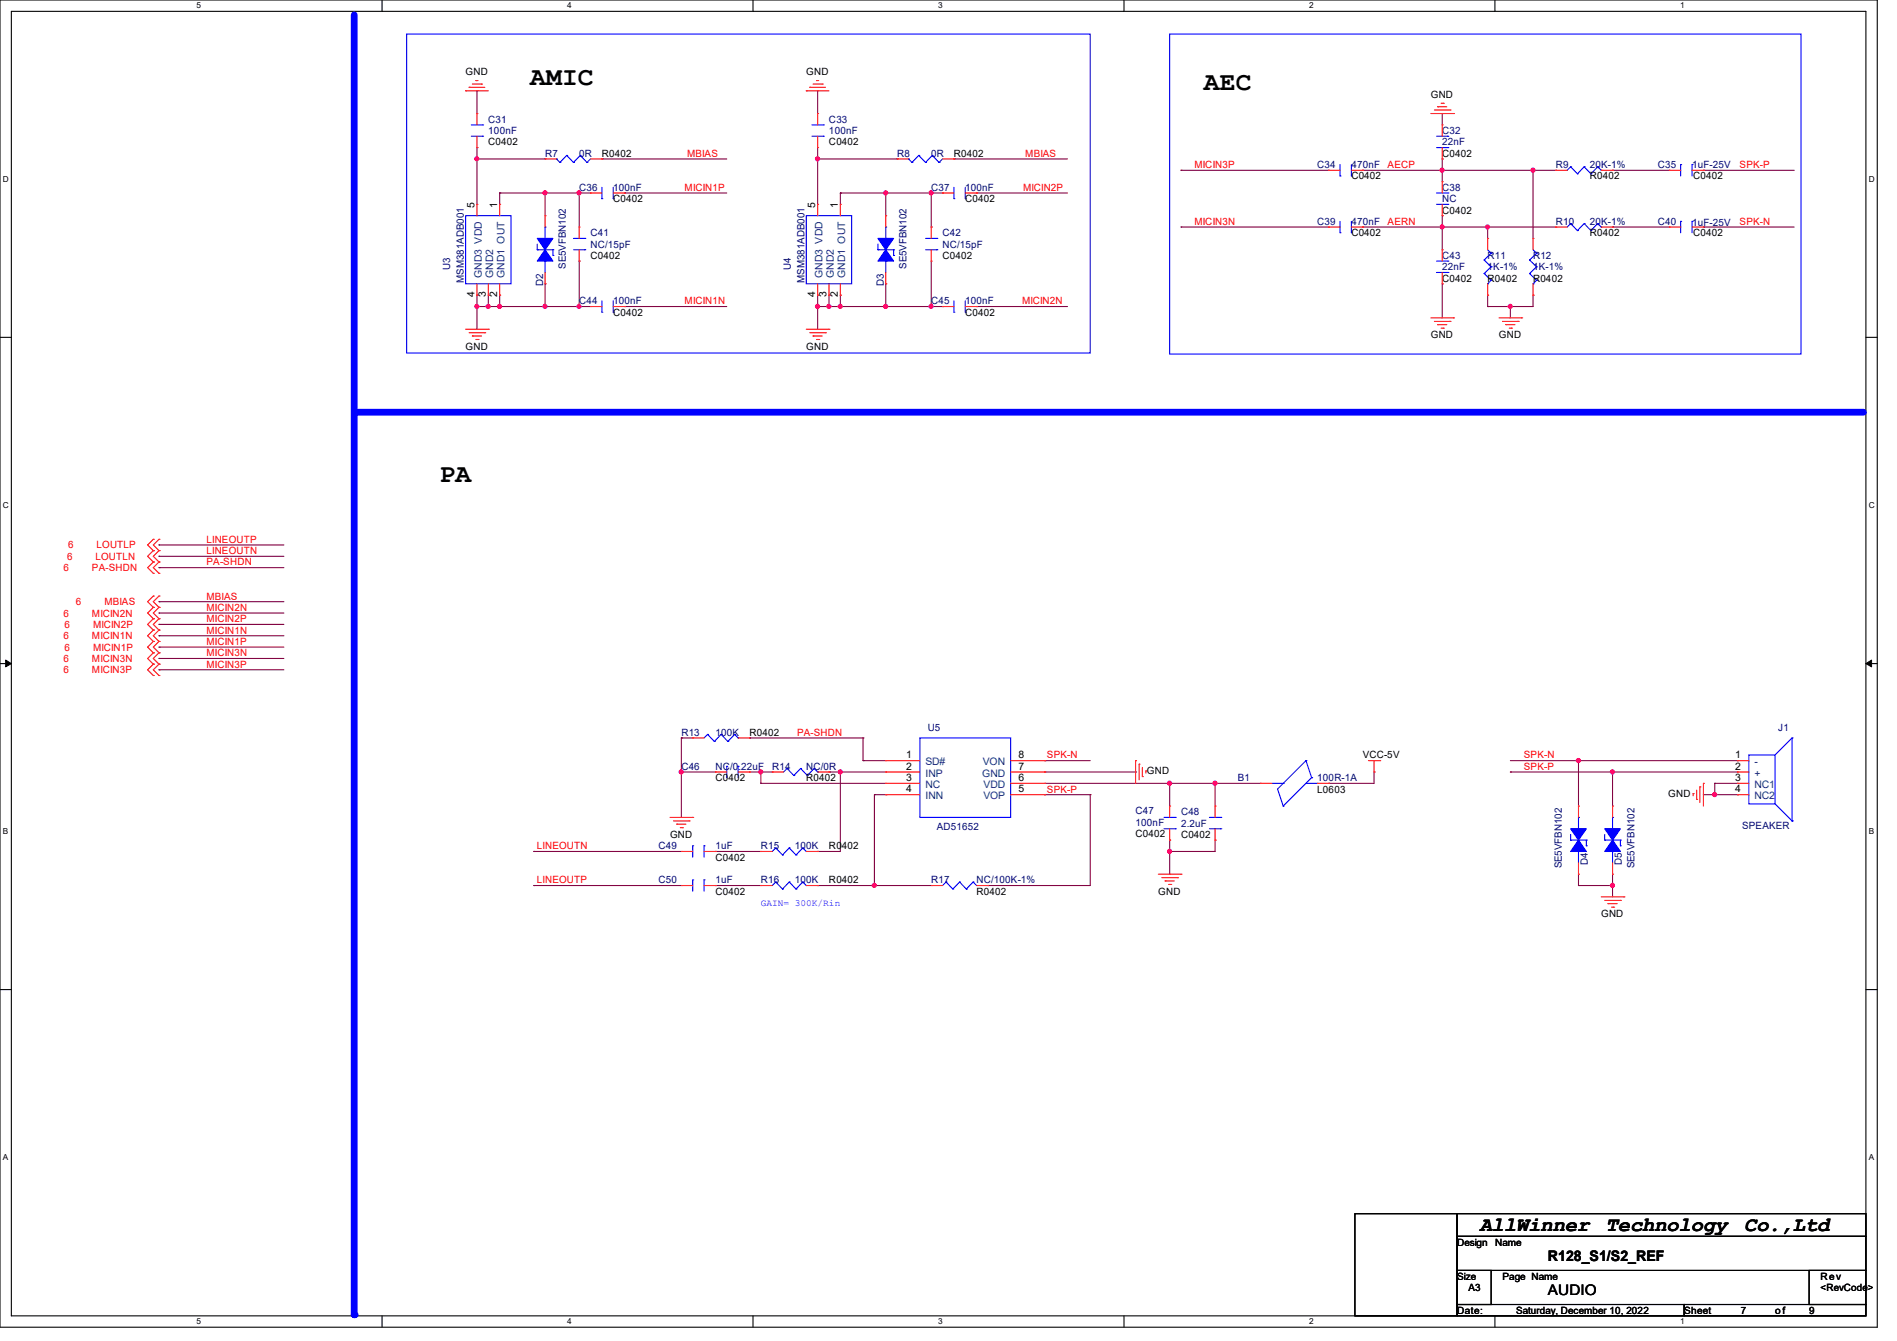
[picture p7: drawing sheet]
<svg xmlns="http://www.w3.org/2000/svg" width="297mm" height="210mm" viewBox="0 0 297 210" stroke-linecap="round" stroke-linejoin="round" font-family="sans-serif">
<path d="M0 0h293.9v207.9h-293.9zM1.8 1.8h290.3v204.3h-290.3z" fill="none" stroke="#000" stroke-width=".17"/>
<g fill="#fff">
<path d="M30.8 .2h.7v1.4h-.7z"/>
<path d="M30.8 206.2h.7v1.4h-.7z"/>
</g>
<path d="M59.8 0v1.8M59.8 206.1v1.8" fill="none" stroke="#000" stroke-width=".17"/>
<g fill="#fff">
<path d="M88.8 .2h.7v1.4h-.7z"/>
<path d="M88.8 206.2h.7v1.4h-.7z"/>
</g>
<path d="M117.9 0v1.8M117.9 206.1v1.8" fill="none" stroke="#000" stroke-width=".17"/>
<g fill="#fff">
<path d="M146.9 .2h.7v1.4h-.7z"/>
<path d="M146.9 206.2h.7v1.4h-.7z"/>
</g>
<path d="M176 0v1.8M176 206.1v1.8" fill="none" stroke="#000" stroke-width=".17"/>
<g fill="#fff">
<path d="M205 .2h.7v1.4h-.7z"/>
<path d="M205 206.2h.7v1.4h-.7z"/>
</g>
<path d="M234.1 0v1.8M234.1 206.1v1.8" fill="none" stroke="#000" stroke-width=".17"/>
<g fill="#fff">
<path d="M263.1 .2h.6v1.4h-.6z"/>
<path d="M263.1 206.2h.6v1.4h-.6z"/>
<path d="M.5 27.3h.9v1.4h-.9z"/>
<path d="M292.6 27.3h.9v1.4h-.9z"/>
<path d="M.5 78.4h.9v1.4h-.9z"/>
<path d="M292.6 78.4h.9v1.4h-.9z"/>
</g>
<path d="M0 52.8h1.8M292.1 52.8h1.8" fill="none" stroke="#000" stroke-width=".17"/>
<g fill="#fff">
<path d="M.5 129.5h.8v1.4h-.8z"/>
<path d="M292.6 129.5h.8v1.4h-.8z"/>
</g>
<path d="M0 103.9h1.8M292.1 103.9h1.8" fill="none" stroke="#000" stroke-width=".17"/>
<path d="M.9 103.4l.9 .5-.9 .5zM292.1 103.9l.9-.5v1z" fill="#000" stroke="#000" stroke-width=".16"/>
<g fill="#fff">
<path d="M.5 180.5h.8v1.4h-.8z"/>
<path d="M292.6 180.5h.8v1.4h-.8z"/>
</g>
<path d="M0 155h1.8M292.1 155h1.8" fill="none" stroke="#000" stroke-width=".17"/>
<path d="M63.7 5.3h107v50h-107zM183.1 5.3h98.9v50.2h-98.9z" fill="none" stroke="#00f" stroke-width=".17"/>
<path d="M55.7 64.6h236.1" fill="none" stroke="#00f" stroke-width="1.1"/>
<circle cx="55.7" cy="64.6" r=".53" fill="#00f"/>
<path d="M55.5 2.3v203.6" fill="none" stroke="#00f" stroke-width="1.1"/>
<circle cx="55.5" cy="205.9" r=".53" fill="#00f"/>
<g fill="none" stroke="#800040" stroke-width=".17">
<path d="M74.7 14.2h.1M74.7 14.2v3.6M128 14.2h.1M128 14.2v3.6M225.8 17.8h.1M225.8 17.8v1.8M74.7 24.9h.1M74.7 23.1h.1M74.7 23.1v8.9M74.7 24.9h10.6M78.2 30.2h.1M78.2 30.2h14.3"/>
<path d="M78.2 30.2v1.8M85.3 30.2h.1M85.3 30.2v3.6M90.7 30.2h.1M90.7 30.2v5.4M94.2 24.9h.1M94.2 24.9h19.6M97.8 30.2h.1M97.8 30.2h16M128 24.9h.1M128 24.9h12.5M128 23.1v8.9"/>
<path d="M131.6 30.2h.1M131.6 30.2h16M131.6 30.2v1.8M138.7 30.2h.1M138.7 30.2v3.6M140.5 24.9h.1M145.8 30.2h.1M145.8 35.6h.1M145.8 30.2v5.4M147.6 30.2h.1M149.4 24.9h.1M149.4 24.9h17.7"/>
<path d="M152.9 30.2h.1M152.9 30.2h14.2M184.9 26.7h.1M184.9 35.6h.1M184.9 26.7h23.1M184.9 35.6h23.1M213.4 26.7h.1M213.4 35.6h.1M213.4 26.7h30.2M213.4 35.6h30.2M225.8 26.7h.1M225.8 33.8h.1"/>
<path d="M225.8 35.6h.1M225.8 24.9h.1M225.8 24.9v3.5M225.8 33.8v5.3M232.9 35.6h.1M232.9 35.6v1.7M240 26.7h.1M240 26.7v10.6M252.5 26.7h.1M252.5 35.6h.1M252.5 26.7h8.9M252.5 35.6h8.9"/>
<path d="M266.7 26.7h.1M266.7 35.6h.1M266.7 26.7h14.2M266.7 35.6h14.2M74.7 48h.1M74.7 46.2h.1M74.7 48h17.8M74.7 46.2v5.4M76.5 46.2h.1M76.5 48h.1M76.5 46.2v1.8M78.2 46.2h.1"/>
<path d="M78.2 48h.1M78.2 46.2v1.8M85.3 44.4h.1M85.3 48h.1M85.3 44.4v3.6M90.7 48h.1M90.7 40.9h.1M90.7 40.9v7.1M97.8 48h.1M97.8 48h16M128 48h.1M128 46.2h.1"/>
<path d="M128 48h19.6M128 46.2v5.4M129.8 46.2h.1M129.8 48h.1M129.8 46.2v1.8M131.6 46.2h.1M131.6 48h.1M131.6 46.2v1.8M138.7 44.4h.1M138.7 44.4v3.6M145.8 48h.1M145.8 40.9v7.1"/>
<path d="M147.6 48h.1M152.9 48h.1M152.9 48h14.2M225.8 44.4h.1M225.8 44.4v5.4M232.9 46.2h.1M232.9 48h.1M232.9 46.2v1.8M236.5 48h.1M236.5 48v1.8M240 46.2h.1M240 46.2v1.8h-7.1"/>
<path d="M24.9 99.6h.1M24.9 96h.1M24.9 97.8h.1M24.9 94.2h.1M24.9 87.1h.1M24.9 85.3h.1M24.9 88.9h.1M24.9 99.6h19.5M24.9 96h19.5M24.9 97.8h19.5M24.9 94.2h19.5M24.9 87.1h19.5"/>
<path d="M24.9 85.3h19.5M24.9 88.9h19.5M24.9 101.3h.1M24.9 103.1h.1M24.9 104.9h.1M24.9 101.3h19.5M24.9 103.1h19.5M24.9 104.9h19.5M106.7 115.6h.1M106.7 115.6h1.8M106.7 115.6v12.4M117.3 115.6h.1"/>
<path d="M117.3 115.6h17.8M135.1 115.6h.1M135.1 119.1h.1M135.1 115.6v3.5M135.1 119.1h3.6M163.6 119.1h.1M163.6 119.1h7.1M236.5 119.1h35.5M247.1 119.1h.1M247.1 119.1v7.1M272 119.1h.1M83.6 133.3h.1"/>
<path d="M83.6 138.7h.1M83.6 133.3h23.1M83.6 138.7h23.1M106.7 120.9h.1M106.7 120.9h5.3M112 133.3h.1M112 138.7h.1M112 133.3h7.1M112 138.7h7.1M117.3 120.9h3.6M119.1 120.9h.1M119.1 122.7h.1"/>
<path d="M119.1 122.7h19.6M119.1 120.9v1.8M120.9 120.9h.1M128 133.3h.1M128 138.7h.1M128 138.7h17.8M129.8 120.9h.1M129.8 120.9h8.9M131.6 120.9h.1M131.6 120.9v12.4h-3.6M136.9 124.5h.1M136.9 138.7h.1"/>
<path d="M136.9 124.5h1.8M136.9 124.5v14.2M154.7 138.7h.1M163.6 124.5h.1M163.6 120.9h14.2M163.6 122.7h33.8M163.6 124.5h7.1M170.7 124.5h.1M170.7 124.5v14.2h-16M177.8 120.9h.1M183.1 122.7h.1M183.1 131.6h.1"/>
<path d="M183.1 133.3h.1M183.1 136.9h.1M183.1 122.7v3.5M183.1 131.6v5.3M190.2 122.7h.1M190.2 131.6h.1M190.2 131.6v1.7h-7.1M190.2 122.7v3.5M208 122.7h.1M215.1 120.9h.1M215.1 120.9v1.8h-7.1M236.5 120.9h.1"/>
<path d="M236.5 120.9h35.5M247.1 138.7h.1M247.1 138.7h5.4M247.1 136.9v1.8M252.5 138.7h.1M252.5 120.9h.1M252.5 120.9v5.3M252.5 136.9v3.6M266.7 124.5h5.3M268.5 124.5h.1M268.5 122.7h.1M268.5 122.7h3.5"/>
<path d="M268.5 122.7v1.8M272 124.5h.1"/>
</g>
<g fill="#f0f" stroke="#f0f" stroke-width=".17">
<circle cx="225.8" cy="26.6" r=".32"/>
<circle cx="225.8" cy="35.5" r=".32"/>
<circle cx="236.5" cy="48" r=".32"/>
<circle cx="232.9" cy="35.5" r=".32"/>
<circle cx="240" cy="26.6" r=".32"/>
<circle cx="74.7" cy="24.9" r=".32"/>
<circle cx="90.7" cy="30.2" r=".32"/>
<circle cx="85.3" cy="30.2" r=".32"/>
<circle cx="85.3" cy="48" r=".32"/>
<circle cx="76.4" cy="48" r=".32"/>
<circle cx="74.7" cy="48" r=".32"/>
<circle cx="78.2" cy="48" r=".32"/>
<circle cx="90.7" cy="48" r=".32"/>
<circle cx="131.6" cy="48" r=".32"/>
<circle cx="129.8" cy="48" r=".32"/>
<circle cx="128" cy="24.9" r=".32"/>
<circle cx="138.7" cy="30.2" r=".32"/>
<circle cx="128" cy="48" r=".32"/>
<circle cx="138.7" cy="48" r=".32"/>
<circle cx="145.8" cy="48" r=".32"/>
<circle cx="145.8" cy="30.2" r=".32"/>
<circle cx="183.1" cy="133.3" r=".32"/>
<circle cx="190.2" cy="122.7" r=".32"/>
<circle cx="183.1" cy="122.7" r=".32"/>
<circle cx="268.5" cy="124.4" r=".32"/>
<circle cx="252.5" cy="138.7" r=".32"/>
<circle cx="131.6" cy="120.9" r=".32"/>
<circle cx="106.7" cy="120.9" r=".32"/>
<circle cx="119.1" cy="120.9" r=".32"/>
<circle cx="247.1" cy="119.1" r=".32"/>
<circle cx="252.5" cy="120.9" r=".32"/>
<circle cx="136.9" cy="138.7" r=".32"/>
</g>
<g fill="none" stroke="#f00" stroke-width=".17">
<path d="M72.9 14.2h.1M72.9 14.2h3.6M73.4 13.7h.1M73.4 13.7h2.5M74 13.2h1.4M74.5 12.6h.1M74.5 12.6h.3M74.7 17.8h.1M74.7 17.8v1.8M75.4 13.2h.1M126.2 14.2h.1M126.2 14.2h3.6"/>
<path d="M126.8 13.7h.1M126.8 13.7h2.4M127.3 13.2h1.4M127.8 12.6h.1M127.8 12.6h.4M128 17.8h.1M128 17.8v1.8M128.7 13.2h.1M224 17.8h3.6M224.6 17.2h2.4M225.1 16.7h.1M225.1 16.7h1.4"/>
<path d="M225.6 16.2h.4M225.8 19.6h.1M225.8 19.6v1.7M226 16.2h.1M227 17.2h.1M227.6 17.8h.1M74.7 23.1h.1M74.7 32h.1M74.7 21.3v1.8M74.7 32v1.8M78.2 32h.1M78.2 32v1.8"/>
<path d="M85.3 24.9h.1M85.3 33.8h.1M85.3 24.9h1.8M85.3 33.8v1.8M90.7 35.6h.1M90.7 35.6v1.7M90.7 39.1v1.8M92.5 30.2h.1M92.5 24.9h1.7M92.5 30.2h1.7M94.2 24.9h.1M96 30.2h1.8"/>
<path d="M97.8 30.2h.1M128 32h.1M128 23.1h.1M128 21.3v1.8M128 32v1.8M131.6 32h.1M131.6 32v1.8M138.7 33.8h.1M138.7 33.8v1.8M140.5 24.9h.1M140.5 24.9h1.7M145.8 35.6h.1"/>
<path d="M145.8 35.6v1.7M145.8 39.1v1.8M147.6 30.2h.1M147.6 24.9h1.8M147.6 30.2h1.8M149.4 24.9h.1M151.1 30.2h1.8M152.9 30.2h.1M208 26.7h.1M208 35.6h.1M208 26.7h1.8M208 35.6h1.8"/>
<path d="M211.6 26.7h1.8M211.6 35.6h1.8M213.4 26.7h.1M213.4 35.6h.1M225.8 24.9h.1M225.8 33.8h.1M225.8 28.4h.1M225.8 39.1h.1M225.8 23.1v1.8M225.8 28.4v1.8M225.8 32v1.8M225.8 39.1v1.8"/>
<path d="M232.9 37.3h.1M232.9 37.3v1.8M240 37.3h.1M240 37.3v1.8M243.6 35.6h.1M243.6 26.7h.1M243.6 26.7h1.8M243.6 35.6h1.8M250.7 26.7h1.8M250.7 35.6h1.8M252.5 35.6h.1M252.5 26.7h.1"/>
<path d="M261.4 26.7h.1M261.4 35.6h.1M261.4 26.7h1.7M261.4 35.6h1.7M264.9 26.7h1.8M264.9 35.6h1.8M266.7 26.7h.1M266.7 35.6h.1M72.9 51.6h3.6M73.4 52.1h2.5M74 52.6h.1M74 52.6h1.4"/>
<path d="M74.5 53.2h.3M74.7 46.2h.1M74.7 44.4v1.8M74.8 53.2h.1M75.9 52.1h.1M76.5 51.6h.1M76.5 46.2h.1M76.5 44.4v1.8M78.2 46.2h.1M78.2 44.4v1.8M85.3 44.4h.1M85.3 42.7v1.7"/>
<path d="M90.7 40.9h.1M92.5 48h.1M92.5 48h1.7M96 48h1.8M97.8 48h.1M126.2 51.6h3.6M126.8 52.1h2.4M127.3 52.6h.1M127.3 52.6h1.4M127.8 53.2h.4M128 46.2h.1M128 44.4v1.8"/>
<path d="M128.2 53.2h.1M129.2 52.1h.1M129.8 51.6h.1M129.8 46.2h.1M129.8 44.4v1.8M131.6 46.2h.1M131.6 44.4v1.8M138.7 44.4h.1M138.7 42.7v1.7M145.8 40.9h.1M147.6 48h.1M147.6 48h1.8"/>
<path d="M151.1 48h1.8M152.9 48h.1M224 49.8h3.6M224.6 50.3h2.4M225.1 50.8h.1M225.1 50.8h1.4M225.6 51.4h.4M225.8 44.4h.1M225.8 42.7v1.7M226 51.4h.1M227 50.3h.1M227.6 49.8h.1"/>
<path d="M232.9 46.2h.1M232.9 44.4v1.8M234.7 49.8h3.6M235.2 50.3h2.5M235.8 50.8h.1M235.8 50.8h1.4M236.3 51.4h.3M236.6 51.4h.1M237.7 50.3h.1M238.3 49.8h.1M240 46.2h.1M240 44.4v1.8"/>
<path d="M24 96.9h.1M24 95.1h.1M24 98.7h.1M24 93.3h.1M24 86.2h.1M24 84.5h.1M24 88h.1M24 89.8h.1M24 95.1l-.9 .9 .9 .9M24 96.9l-.9 .9 .9 .9M24 98.7l-.9 .9 .9 .9M24 93.3l-.9 .9 .9 .9"/>
<path d="M24 84.5l-.9 .8 .9 .9M24 86.2l-.9 .9 .9 .9M24 88l-.9 .9 .9 .9M24.9 96.9h.1M24.9 95.1h.1M24.9 98.7h.1M24.9 93.3h.1M24.9 86.2h.1M24.9 84.5h.1M24.9 88h.1M24.9 89.8h.1M24.9 95.1l-.9 .9 .9 .9"/>
<path d="M24.9 96.9l-.9 .9 .9 .9M24.9 98.7l-.9 .9 .9 .9M24.9 93.3l-.9 .9 .9 .9M24.9 84.5l-.9 .8 .9 .9M24.9 86.2l-.9 .9 .9 .9M24.9 88l-.9 .9 .9 .9M24 100.5h.1M24 102.2h.1M24 104h.1M24 105.8h.1M24 100.5l-.9 .8 .9 .9M24 102.2l-.9 .9 .9 .9"/>
<path d="M24 104l-.9 .9 .9 .9M24.9 100.5h.1M24.9 102.2h.1M24.9 104h.1M24.9 105.8h.1M24.9 100.5l-.9 .8 .9 .9M24.9 102.2l-.9 .9 .9 .9M24.9 104l-.9 .9 .9 .9M108.5 115.6h.1M108.5 115.6h1.7M115.6 115.6h1.7M117.3 115.6h.1"/>
<path d="M138.7 119.1h.1M138.7 119.1h5.3M158.2 119.1h5.4M163.6 119.1h.1M177.8 119.1h.1M177.8 119.1v3.6M178.4 119.7h.1M178.4 119.7v2.4M214.2 119.1h1.8M215.1 119.1v1.8M216 119.1h.1M272 119.1h.1"/>
<path d="M272 119.1h1.8M104.9 128h3.6M105.5 128.6h2.4M106 129.1h.1M106 129.1h1.4M106.5 129.6h.3M106.7 138.7h.1M106.7 133.3h.1M106.7 138.7h1.8M106.7 133.3h1.8M106.8 129.6h.1M107.9 128.6h.1"/>
<path d="M108.5 128h.1M110.2 138.7h1.8M110.2 133.3h1.8M112 120.9h.1M112 138.7h.1M112 133.3h.1M112 120.9h1.8M115.6 120.9h1.7M117.3 120.9h.1M119.1 133.3h.1M119.1 138.7h.1M119.1 138.7h1.8"/>
<path d="M119.1 133.3h1.8M120.9 120.9h.1M120.9 120.9h1.8M126.2 138.7h1.8M126.2 133.3h1.8M128 133.3h.1M128 138.7h.1M128 120.9h1.8M129.8 120.9h.1M138.7 120.9h.1M138.7 122.7h.1M138.7 124.5h.1"/>
<path d="M138.7 120.9h5.3M138.7 122.7h5.3M138.7 124.5h5.3M145.8 138.7h.1M145.8 138.7h1.8M152.9 138.7h1.8M154.7 138.7h.1M158.2 120.9h5.4M158.2 122.7h5.4M158.2 124.5h5.4M163.6 124.5h.1M163.6 122.7h.1"/>
<path d="M163.6 120.9h.1M178.9 121.6h.1M178.9 120.2v1.4M179.4 120.7h.1M179.4 120.7v.4M181.4 136.9h3.5M181.9 137.5h2.5M182.4 138h.1M182.4 138h1.5M183 138.5h.3M183.1 126.2h.1M183.1 131.6h.1"/>
<path d="M183.1 126.2v1.8M183.1 129.8v1.8M183.3 138.5h.1M184.4 137.5h.1M184.9 136.9h.1M190.2 126.2h.1M190.2 131.6h.1M190.2 126.2v1.8M190.2 129.8v1.8M197.4 122.7h.1M197.4 122.7h1.7M206.2 122.7h1.8"/>
<path d="M208 122.7h.1M215.1 120.9h.1M247.1 136.9h.1M247.1 126.2h.1M247.1 126.2v1.8M247.1 135.1v1.8M252.5 136.9h.1M252.5 126.2h.1M252.5 126.2v1.8M252.5 135.1v1.8M265.1 124.3h.1M265.1 124.3v.3"/>
<path d="M265.6 125.2h.1M265.6 123.7v1.5M266.1 123.2h.1M266.1 123.2v2.5M266.7 122.7h.1M266.7 122.7v3.5M272 120.9h.1M272 122.7h.1M272 124.5h.1M272 120.9h1.8M272 122.7h1.8M272 124.5h1.8"/>
<path d="M250.7 140.5h3.6M251.2 141h2.5M251.8 141.5h.1M251.8 141.5h1.4M252.3 142.1h.3M252.6 142.1h.1M253.7 141h.1M254.3 140.5h.1"/>
</g>
<path d="M212.1 190.1h16v16h-16zM228.1 190.1h64v3.5h-64zM228.1 193.6h64v5.4h-64zM228.1 199h5.4v5.3h-5.4zM283.3 199h8.8v5.3h-8.8zM228.1 204.3h35.6v1.8h-35.6zM263.7 204.3h28.4v1.8h-28.4z" fill="none" stroke="#000" stroke-width=".17"/>
<g fill="none" stroke="#00f" stroke-width=".17">
<path d="M73.8 19.6h1.8M75.6 19.6h.1M127.1 19.6h1.8M128.9 19.6h.1M72.9 33.8h7.1v10.6h-7.1zM73.8 21.3h1.8M75.6 21.3h.1M84.1 39.1h.1M84.1 39.1h2.5M84.1 38.2v.9M85.3 35.6h.1M85.3 35.6v1.7"/>
<path d="M86.6 39.1h.1M86.6 39.1v.9M87.1 24.9h.1M87.1 24.9l.6 .5M87.7 25.4h.1M88.7 24.3h.1M88.7 24.3l1.1 1.1M88.7 24.3l-1 1.1M89.8 25.4h.1M89.8 39.1h1.8M89.8 37.3h1.8M90.8 24.3h.1"/>
<path d="M90.8 24.3l1.1 1.1M90.8 24.3l-1 1.1M91.6 39.1h.1M91.6 37.3h.1M91.9 25.4h.1M92.5 24.9l-.6 .5M94.2 31.1h.1M94.2 29.3v1.8M96 31.1h.1M96 29.3v1.8M126.2 33.8h7.1v10.6h-7.1zM127.1 21.3h1.8"/>
<path d="M128.9 21.3h.1M137.5 39.1h.1M137.5 39.1h2.4M137.5 38.2v.9M138.7 35.6h.1M138.7 35.6v1.7M139.9 39.1h.1M139.9 39.1v.9M142.2 24.9h.1M142.2 24.9l.6 .5M142.8 25.4h.1M143.8 24.3h.1"/>
<path d="M143.8 24.3l1.1 1.1M143.8 24.3l-1 1.1M144.9 25.4h.1M144.9 39.1h1.8M144.9 37.3h1.8M146 24.3h.1M146 24.3l1 1.1M146 24.3l-1.1 1.1M146.7 39.1h.1M146.7 37.3h.1M147 25.4h.1M147.6 24.9l-.6 .5"/>
<path d="M149.4 31.1h.1M149.4 29.3v1.8M151.1 31.1h.1M151.1 29.3v1.8M209.8 27.6h.1M209.8 36.4h.1M209.8 25.8v1.8M209.8 34.7v1.7M211.6 27.6h.1M211.6 36.4h.1M211.6 25.8v1.8M211.6 34.7v1.7"/>
<path d="M224.9 21.3h1.8M224.9 23.1h1.8M224.9 32h1.8M224.9 30.2h1.8M226.7 23.1h.1M226.7 21.3h.1M226.7 32h.1M226.7 30.2h.1M232.9 39.1l.6 .6M233.5 39.7h.1M233.5 39.7l-1.1 1M240 39.1l.6 .6"/>
<path d="M240.6 39.7h.1M240.6 39.7l-1.1 1M245.9 35h.1M245.9 26.1h.1M245.9 35l-.5 .6M245.9 35l1.1 1.1M245.9 26.1l-.5 .6M245.9 26.1l1.1 1.1M247 36.1h.1M247 27.2h.1M248 35h.1M248 26.1h.1"/>
<path d="M248 35l-1 1.1M248 35l1.1 1.1M248 26.1l-1 1.1M248 26.1l1.1 1.1M249.1 36.1h.1M249.1 27.2h.1M250.1 35h.1M250.1 26.1h.1M250.1 35l-1 1.1M250.1 35l.6 .6M250.1 26.1l-1 1.1M250.1 26.1l.6 .6"/>
<path d="M250.7 35.6h.1M250.7 26.7h.1M263.1 25.8h.1M263.1 34.7h.1M263.1 25.8v1.8M263.1 34.7v1.7M264.9 25.8h.1M264.9 34.7h.1M264.9 25.8v1.8M264.9 34.7v1.7M85.3 40.9h.1M85.3 40.9v1.8"/>
<path d="M86.6 40h.1M94.2 48.9h.1M94.2 47.1v1.8M96 48.9h.1M96 47.1v1.8M138.7 40.9h.1M138.7 40.9v1.8M139.9 40h.1M149.4 48.9h.1M149.4 47.1v1.8M151.1 48.9h.1M151.1 47.1v1.8"/>
<path d="M224.9 42.7h1.8M224.9 40.9h1.8M226.7 42.7h.1M226.7 40.9h.1M232.4 40.7h.1M232.4 42.8h.1M232.4 40.7l1.1 1.1M232.4 42.8l1.1 1.1M232.9 44.4h.1M233.5 41.8h.1M233.5 43.9h.1M233.5 41.8l-1.1 1"/>
<path d="M233.5 43.9l-.6 .5M239.5 40.7h.1M239.5 42.8h.1M239.5 40.7l1.1 1.1M239.5 42.8l1.1 1.1M240 44.4h.1M240.6 41.8h.1M240.6 43.9h.1M240.6 41.8l-1.1 1M240.6 43.9l-.6 .5M110.8 115h.1M110.8 115l-.6 .6"/>
<path d="M110.8 115l1 1.1M111.8 116.1h.1M112.9 115h.1M112.9 115l-1.1 1.1M112.9 115l1.1 1.1M114 116.1h.1M115 115h.1M115 115l-1 1.1M115 115l.6 .6M115.6 115.6h.1M144 115.6h14.2v12.4h-14.2zM204.5 119.1h.1"/>
<path d="M204.5 119.1l-4.5 4.5 .9 2.6M204.5 119.1l.9 2.7M273.8 118.2h4.1v7.7h-4.1zM280.6 115.6h.1M280.6 115.6l-2.7 2.6M280.6 115.6v13M108.5 137.8h.1M108.5 132.5h.1M108.5 132.5v1.7M108.5 137.8v1.8M110.2 137.8h.1M110.2 132.5h.1"/>
<path d="M110.2 132.5v1.7M110.2 137.8v1.8M113.8 120h.1M113.8 120v1.8M115.6 120h.1M115.6 120v1.8M121.5 132.8h.1M121.5 138.1h.1M121.5 132.8l-.6 .5M121.5 132.8l1 1.1M121.5 138.1l-.6 .6M121.5 138.1l1 1.1"/>
<path d="M122.5 133.9h.1M122.5 139.2h.1M123.2 120.4h.1M123.2 120.4l-.5 .5M123.2 120.4l1.1 1.1M123.6 132.8h.1M123.6 138.1h.1M123.6 132.8l-1.1 1.1M123.6 132.8l1 1.1M123.6 138.1l-1.1 1.1M123.6 138.1l1 1.1M124.3 121.5h.1"/>
<path d="M124.6 133.9h.1M124.6 139.2h.1M125.3 120.4h.1M125.3 120.4l-1 1.1M125.3 120.4l1.1 1.1M125.7 132.8h.1M125.7 138.1h.1M125.7 132.8l-1.1 1.1M125.7 132.8l.5 .5M125.7 138.1l-1.1 1.1M125.7 138.1l.5 .6M126.2 133.3h.1"/>
<path d="M126.2 138.7h.1M126.4 121.5h.1M127.5 120.4h.1M127.5 120.4l-1.1 1.1M127.5 120.4l.5 .5M128 120.9h.1M148.1 138.1h.1M148.1 138.1l-.5 .6M148.1 138.1l1.1 1.1M149.2 139.2h.1M150.2 138.1h.1M150.2 138.1l-1 1.1"/>
<path d="M150.2 138.1l1.1 1.1M151.3 139.2h.1M152.4 138.1h.1M152.4 138.1l-1.1 1.1M152.4 138.1l.5 .6M152.9 138.7h.1M182.2 128h1.8M182.2 129.8h1.8M184 128h.1M184 129.8h.1M189.4 128h1.7M189.4 129.8h1.7"/>
<path d="M191.1 128h.1M191.1 129.8h.1M199.1 122.7h1.8M200.9 126.2h.1M200.9 122.7h.1M204.5 122.7h1.7M205.4 121.8h.1M205.4 121.8l-4.5 4.4M206.2 122.7h.1M245.9 131.6h.1M245.9 130.7v.9M245.9 131.6h2.5"/>
<path d="M247.1 133.3h.1M247.1 128h.1M247.1 128v1.8M247.1 133.3v1.8M248.4 131.6h.1M248.4 132.5h.1M248.4 131.6v.9M251.2 131.6h.1M251.2 131.6h2.5M251.2 130.7v.9M252.5 133.3h.1M252.5 128h.1"/>
<path d="M252.5 128v1.8M252.5 133.3v1.8M253.7 131.6h.1M253.7 132.5h.1M253.7 131.6v.9M277.9 125.9l2.7 2.7M280.6 128.6h.1"/>
</g>
<g fill="#00f" stroke="#00f" stroke-width=".17">
<path d="M85.3 39.1l1.3 1.8h-2.5z" fill-rule="evenodd"/>
<path d="M84.1 37.3h2.5l-1.3 1.8z" fill-rule="evenodd"/>
<path d="M247.1 131.6l1.3 1.7h-2.5z" fill-rule="evenodd"/>
<path d="M245.9 129.8h2.5l-1.3 1.8z" fill-rule="evenodd"/>
<path d="M138.7 39.1l1.2 1.8h-2.4z" fill-rule="evenodd"/>
<path d="M137.5 37.3h2.4l-1.2 1.8z" fill-rule="evenodd"/>
<path d="M252.5 131.6l1.2 1.7h-2.5z" fill-rule="evenodd"/>
<path d="M251.2 129.8h2.5l-1.2 1.8z" fill-rule="evenodd"/>
</g>
<g font-size="4.1">
<text x="83" y="13.3">AMIC</text>
<text x="188.5" y="14.1">AEC</text>
<text x="68.8" y="75.5">PA</text>
</g>
<g font-size="3.2">
<text x="231.7" y="192.7">AllWinner</text>
<text x="251.4" y="192.7">Technology</text>
<text x="273.1" y="192.7">Co.,Ltd</text>
</g>
<g font-size="2.3">
<text x="242.4" y="197.5">R128_S1/S2_REF</text>
<text x="242.4" y="202.8">AUDIO</text>
</g>
<g font-size="1.6">
<text x="72.9" y="11.8">GND</text>
<text x="126.2" y="11.8">GND</text>
<text x="224" y="15.3">GND</text>
<text x="76.5" y="22.8">C0402</text>
<text x="129.8" y="22.8">C0402</text>
<text x="94.2" y="24.6">R0402</text>
<text x="149.4" y="24.6">R0402</text>
<text x="211.6" y="28.1">C0402</text>
<text x="225.8" y="24.6">C0402</text>
<text x="248.9" y="28.1">R0402</text>
<text x="265.1" y="28.1">C0402</text>
<text x="74.3" y="32.6" transform="rotate(-90 74.3 32.6)">5</text>
<text x="77.9" y="32.6" transform="rotate(-90 77.9 32.6)">1</text>
<text x="96" y="31.7">C0402</text>
<text x="127.6" y="32.6" transform="rotate(-90 127.6 32.6)">5</text>
<text x="131.2" y="32.6" transform="rotate(-90 131.2 32.6)">1</text>
<text x="151.1" y="31.7">C0402</text>
<text x="225.8" y="33.4">C0402</text>
<text x="92.5" y="40.6">C0402</text>
<text x="147.6" y="40.6">C0402</text>
<text x="211.6" y="37">C0402</text>
<text x="248.9" y="37">R0402</text>
<text x="265.1" y="37">C0402</text>
<text x="74.3" y="46.6" transform="rotate(-90 74.3 46.6)">4</text>
<text x="76.1" y="46.6" transform="rotate(-90 76.1 46.6)">3</text>
<text x="77.9" y="46.6" transform="rotate(-90 77.9 46.6)">2</text>
<text x="127.6" y="46.6" transform="rotate(-90 127.6 46.6)">4</text>
<text x="129.4" y="46.6" transform="rotate(-90 129.4 46.6)">3</text>
<text x="131.2" y="46.6" transform="rotate(-90 131.2 46.6)">2</text>
<text x="225.8" y="44.1">C0402</text>
<text x="232.9" y="44.1">R0402</text>
<text x="240" y="44.1">R0402</text>
<text x="96" y="49.4">C0402</text>
<text x="151.1" y="49.4">C0402</text>
<text x="224" y="53">GND</text>
<text x="234.7" y="53">GND</text>
<text x="72.9" y="54.8">GND</text>
<text x="126.2" y="54.8">GND</text>
<text x="117.3" y="115.2">R0402</text>
<text x="141.9" y="118.7">1</text>
<text x="159.5" y="118.7">8</text>
<text x="213.4" y="118.8">VCC-5V</text>
<text x="271.7" y="118.7">1</text>
<text x="112" y="122.3">C0402</text>
<text x="126.2" y="122.3">R0402</text>
<text x="141.9" y="120.5">2</text>
<text x="141.9" y="122.3">3</text>
<text x="141.9" y="124.1">4</text>
<text x="159.5" y="124.1">5</text>
<text x="159.5" y="122.3">6</text>
<text x="159.5" y="120.5">7</text>
<text x="179.6" y="121.3">GND</text>
<text x="206.2" y="124.1">L0603</text>
<text x="261.2" y="124.8">GND</text>
<text x="271.7" y="120.5">2</text>
<text x="271.7" y="122.3">3</text>
<text x="271.7" y="124.1">4</text>
<text x="104.9" y="131.2">GND</text>
<text x="177.8" y="131.1">C0402</text>
<text x="184.9" y="131.2">C0402</text>
<text x="112" y="134.8">C0402</text>
<text x="129.8" y="133">R0402</text>
<text x="112" y="140.1">C0402</text>
<text x="129.8" y="138.3">R0402</text>
<text x="152.9" y="140.1">R0402</text>
<text x="181.4" y="140.1">GND</text>
<text x="250.7" y="143.7">GND</text>
<text x="228.1" y="195.1">Design</text>
<text x="234.1" y="195.1">Name</text>
<text x="228.1" y="200.4">Size</text>
<text x="229.9" y="202.2">A3</text>
<text x="235.2" y="200.4">Page Name</text>
<text x="285" y="202.2">&lt;RevCode&gt;</text>
<text x="285" y="200.4">Rev</text>
<text x="228.1" y="205.7">Date:</text>
<text x="237.4" y="205.7">Saturday, December 10, 2022</text>
<text x="263.7" y="205.7">Sheet</text>
<text x="272.6" y="205.7">7</text>
<text x="277.9" y="205.7">o f</text>
<text x="283.2" y="205.7">9</text>
</g>
<g font-size="1.6" fill="#000080">
<text x="76.5" y="19.2">C31</text>
<text x="76.5" y="21">100nF</text>
<text x="129.8" y="19.2">C33</text>
<text x="129.8" y="21">100nF</text>
<text x="225.8" y="21">C32</text>
<text x="225.8" y="22.8">22nF</text>
<text x="85.3" y="24.6">R7</text>
<text x="90.7" y="29.9">C36</text>
<text x="90.7" y="24.6">0R</text>
<text x="96" y="29.9">100nF</text>
<text x="140.5" y="24.6">R8</text>
<text x="145.8" y="29.9">C37</text>
<text x="145.8" y="24.6">0R</text>
<text x="151.1" y="29.9">100nF</text>
<text x="206.2" y="26.3">C34</text>
<text x="211.6" y="26.3">470nF</text>
<text x="225.8" y="29.9">C38</text>
<text x="243.6" y="26.3">R9</text>
<text x="248.9" y="26.3">20K-1%</text>
<text x="259.6" y="26.3">C35</text>
<text x="264.9" y="26.3">1uF-25V</text>
<text x="206.2" y="35.2">C39</text>
<text x="211.6" y="35.2">470nF</text>
<text x="225.8" y="31.7">NC</text>
<text x="243.6" y="35.2">R10</text>
<text x="248.9" y="35.2">20K-1%</text>
<text x="259.6" y="35.2">C40</text>
<text x="264.9" y="35.4">1uF-25V</text>
<text x="92.5" y="37">C41</text>
<text x="92.5" y="38.8">NC/15pF</text>
<text x="147.6" y="37">C42</text>
<text x="147.6" y="38.8">NC/15pF</text>
<text x="225.8" y="40.6">C43</text>
<text x="232.9" y="40.6">R11</text>
<text x="240" y="40.6">R12</text>
<text x="70.5" y="42.3" transform="rotate(-90 70.5 42.3)">U3</text>
<text x="72.6" y="44.3" transform="rotate(-90 72.6 44.3)">MSM381ADB001</text>
<text x="85" y="44.8" transform="rotate(-90 85 44.8)">D2</text>
<text x="88.6" y="42.1" transform="rotate(-90 88.6 42.1)">SE5VFBN102</text>
<text x="90.7" y="47.7">C44</text>
<text x="96" y="47.7">100nF</text>
<text x="123.8" y="42.3" transform="rotate(-90 123.8 42.3)">U4</text>
<text x="125.9" y="44.3" transform="rotate(-90 125.9 44.3)">MSM381ADB001</text>
<text x="138.4" y="44.8" transform="rotate(-90 138.4 44.8)">D3</text>
<text x="141.9" y="42.1" transform="rotate(-90 141.9 42.1)">SE5VFBN102</text>
<text x="145.8" y="47.7">C45</text>
<text x="151.1" y="47.7">100nF</text>
<text x="225.8" y="42.3">22nF</text>
<text x="232.9" y="42.3">1K-1%</text>
<text x="240" y="42.3">1K-1%</text>
<text x="106.7" y="115.2">R13</text>
<text x="112" y="115.2">100K</text>
<text x="145.2" y="114.5">U5</text>
<text x="278.4" y="114.5">J1</text>
<text x="106.7" y="120.6">C46</text>
<text x="112" y="120.6">NC/0.22uF</text>
<text x="120.9" y="120.6">R14</text>
<text x="126.2" y="120.6">NC/0R</text>
<text x="193.8" y="122.3">B1</text>
<text x="206.2" y="122.3">100R-1A</text>
<text x="146.7" y="130">AD51652</text>
<text x="177.8" y="127.5">C47</text>
<text x="177.8" y="129.3">100nF</text>
<text x="184.9" y="127.7">C48</text>
<text x="184.9" y="129.5">2.2uF</text>
<text x="272.8" y="129.8">SPEAKER</text>
<text x="103.1" y="133">C49</text>
<text x="112" y="133">1uF</text>
<text x="119.1" y="133">R15</text>
<text x="124.5" y="133">100K</text>
<text x="244.5" y="136" transform="rotate(-90 244.5 136)">SE5VFBN102</text>
<text x="248.6" y="135.5" transform="rotate(-90 248.6 135.5)">D4</text>
<text x="254" y="135.5" transform="rotate(-90 254 135.5)">D5</text>
<text x="255.9" y="136" transform="rotate(-90 255.9 136)">SE5VFBN102</text>
<text x="103.1" y="138.3">C50</text>
<text x="112" y="138.3">1uF</text>
<text x="119.1" y="138.3">R16</text>
<text x="124.5" y="138.3">100K</text>
<text x="145.8" y="138.3">R17</text>
<text x="152.9" y="138.3">NC/100K-1%</text>
</g>
<g font-size="1.6" fill="#f00">
<text x="107.2" y="29.9">MICIN1P</text>
<text x="107.6" y="24.6">MBIAS</text>
<text x="160.2" y="29.9">MICIN2P</text>
<text x="160.5" y="24.6">MBIAS</text>
<text x="187" y="26.3">MICIN3P</text>
<text x="217.3" y="26.3">AECP</text>
<text x="272.4" y="26.3">SPK-P</text>
<text x="187" y="35.2">MICIN3N</text>
<text x="217.3" y="35.2">AERN</text>
<text x="272.4" y="35.2">SPK-N</text>
<text x="107.2" y="47.7">MICIN1N</text>
<text x="160" y="47.7">MICIN2N</text>
<text x="9.9" y="89.4">6</text>
<text x="10.5" y="87.7">6</text>
<text x="10.7" y="85.9">6</text>
<text x="14.4" y="89.4">PA-SHDN</text>
<text x="14.9" y="87.7">LOUTLN</text>
<text x="15.1" y="85.9">LOUTLP</text>
<text x="32.3" y="86.8">LINEOUTN</text>
<text x="32.3" y="85">LINEOUTP</text>
<text x="32.3" y="88.6">PA-SHDN</text>
<text x="11.9" y="94.8">6</text>
<text x="16.3" y="94.8">MBIAS</text>
<text x="32.3" y="95.7">MICIN2N</text>
<text x="32.3" y="93.9">MBIAS</text>
<text x="9.9" y="96.6">6</text>
<text x="9.9" y="100.1">6</text>
<text x="10.1" y="98.3">6</text>
<text x="10.1" y="101.9">6</text>
<text x="14.4" y="96.6">MICIN2N</text>
<text x="14.4" y="100.1">MICIN1N</text>
<text x="14.6" y="98.3">MICIN2P</text>
<text x="14.6" y="101.9">MICIN1P</text>
<text x="32.3" y="99.2">MICIN1N</text>
<text x="32.3" y="101">MICIN1P</text>
<text x="32.3" y="97.4">MICIN2P</text>
<text x="9.9" y="103.7">6</text>
<text x="9.9" y="105.4">6</text>
<text x="14.4" y="103.7">MICIN3N</text>
<text x="14.4" y="105.4">MICIN3P</text>
<text x="32.3" y="102.8">MICIN3N</text>
<text x="32.3" y="104.6">MICIN3P</text>
<text x="124.8" y="115.2">PA-SHDN</text>
<text x="163.9" y="118.8">SPK-N</text>
<text x="238.6" y="118.8">SPK-N</text>
<text x="163.9" y="124.1">SPK-P</text>
<text x="238.6" y="120.6">SPK-P</text>
<text x="84.1" y="133">LINEOUTN</text>
<text x="84.1" y="138.3">LINEOUTP</text>
</g>
<g font-size="1.6" fill="#004080">
<text x="75.4" y="43.6" transform="rotate(-90 75.4 43.6)">GND3 VDD</text>
<text x="77.2" y="43.6" transform="rotate(-90 77.2 43.6)">GND2</text>
<text x="79" y="43.6" transform="rotate(-90 79 43.6)">GND1 OUT</text>
<text x="128.8" y="43.6" transform="rotate(-90 128.8 43.6)">GND3 VDD</text>
<text x="130.6" y="43.6" transform="rotate(-90 130.6 43.6)">GND2</text>
<text x="132.3" y="43.6" transform="rotate(-90 132.3 43.6)">GND1 OUT</text>
<text x="144.9" y="119.8">SD#</text>
<text x="153.9" y="119.8">VON</text>
<text x="274.7" y="119.8">-</text>
<text x="144.9" y="121.6">INP</text>
<text x="144.9" y="123.4">NC</text>
<text x="144.9" y="125.2">INN</text>
<text x="153.8" y="121.6">GND</text>
<text x="154" y="125.2">VOP</text>
<text x="154" y="123.4">VDD</text>
<text x="274.7" y="121.6">+</text>
<text x="274.7" y="123.4">NC1</text>
<text x="274.7" y="125.2">NC2</text>
</g>
<text font-size="1.5" fill="#00f" x="119.1" y="141.9">GAIN= 300K/Rin</text>
<g font-size="1.3">
<text x="30.8" y="1.3">5</text>
<text x="88.8" y="1.3">4</text>
<text x="146.9" y="1.3">3</text>
<text x="205" y="1.3">2</text>
<text x="263.1" y="1.3">1</text>
<text x=".5" y="28.4">D</text>
<text x="292.6" y="28.4">D</text>
<text x=".5" y="79.5">C</text>
<text x="292.6" y="79.5">C</text>
<text x=".5" y="130.6">B</text>
<text x="292.6" y="130.6">B</text>
<text x=".5" y="181.7">A</text>
<text x="292.6" y="181.7">A</text>
<text x="30.8" y="207.4">5</text>
<text x="88.8" y="207.4">4</text>
<text x="146.9" y="207.4">3</text>
<text x="205" y="207.4">2</text>
<text x="263.1" y="207.4">1</text>
</g>
</svg>
